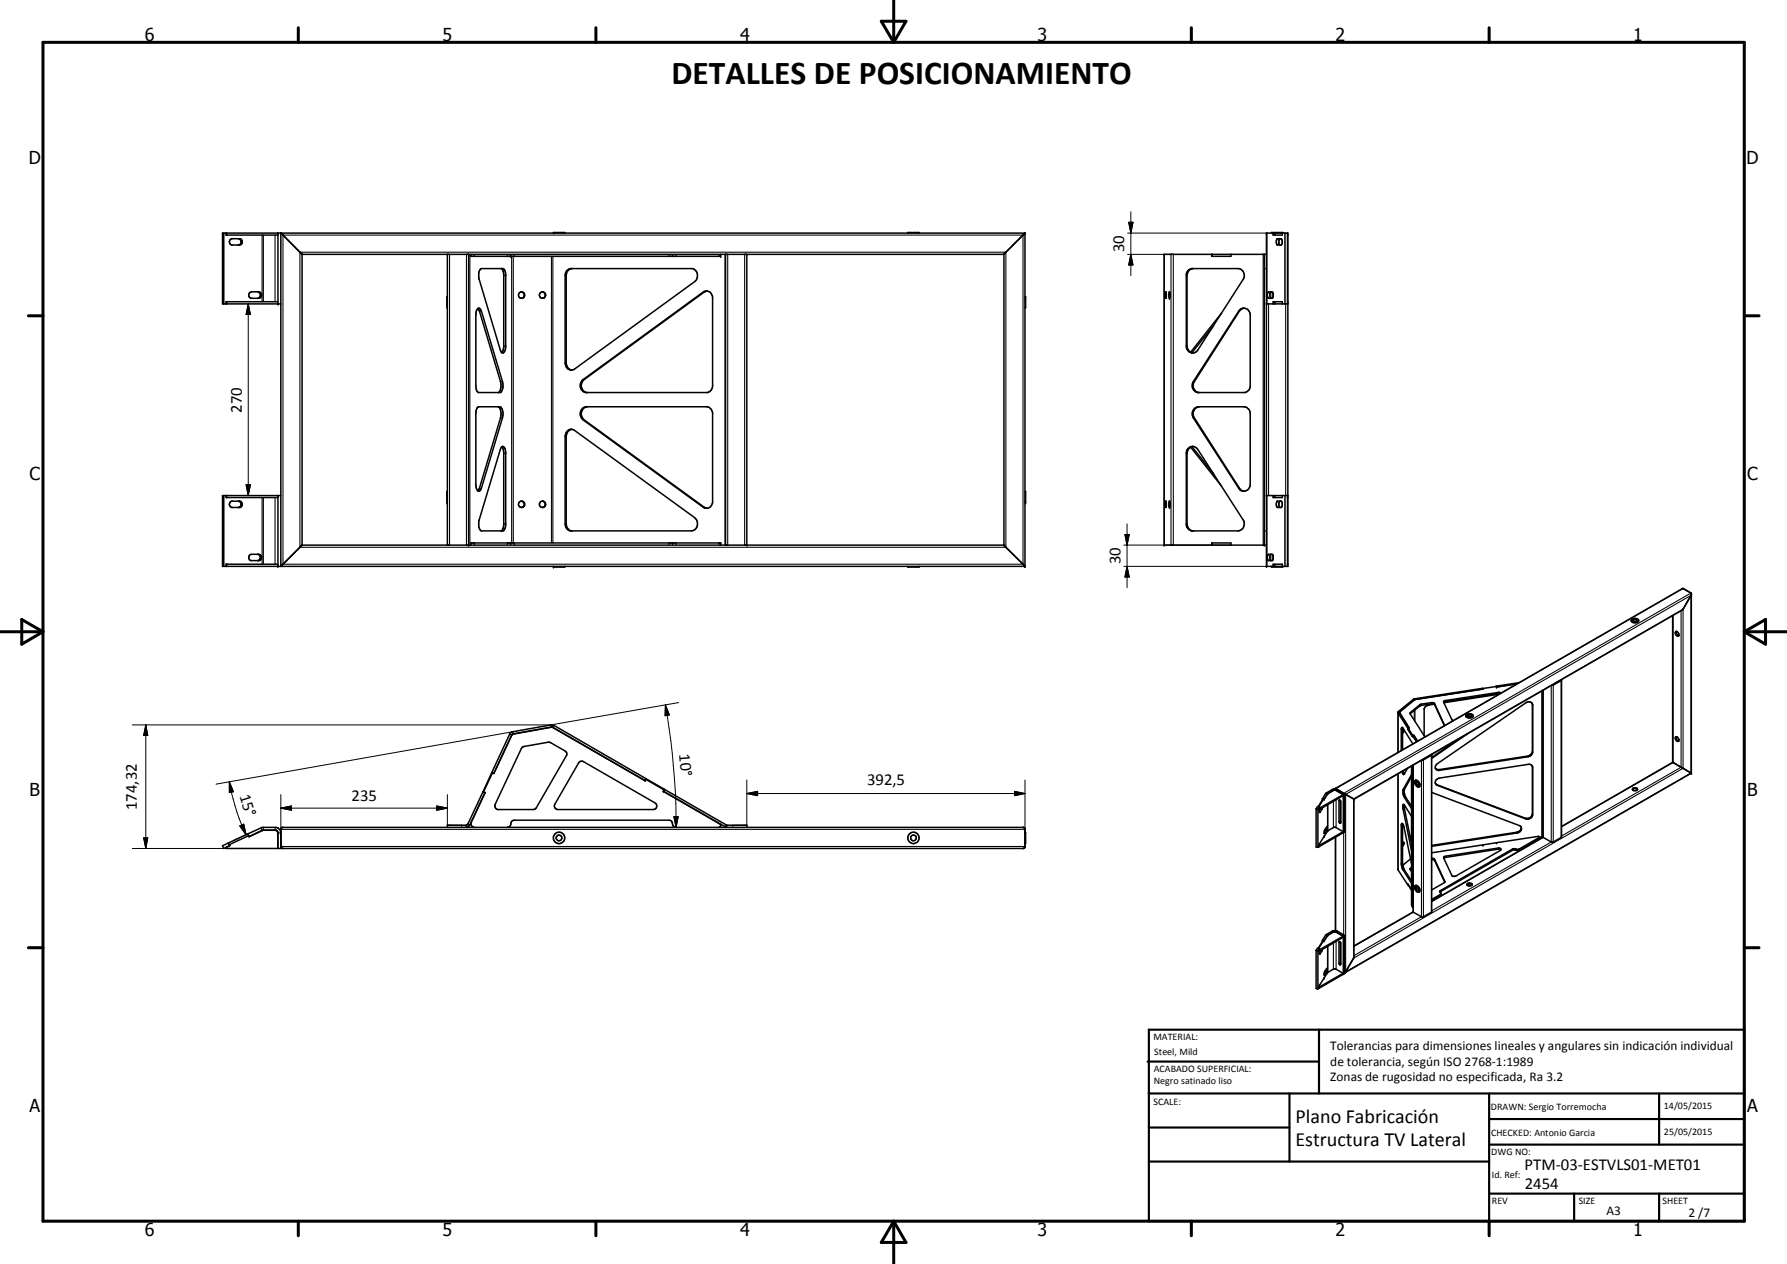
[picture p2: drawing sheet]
<svg xmlns="http://www.w3.org/2000/svg" width="420mm" height="297mm" viewBox="0 0 420 297" stroke-linecap="round" stroke-linejoin="round" font-family="sans-serif">
<g fill="none" stroke="#000" stroke-width=".35">
<path d="M52.6 54.8v16.6M53.2 54.8v.4h12.1v-.4M54.1 56.3l.5-.2h1.7a.77 .77 0 0 1 .7 .7 .77 .77 0 0 1-.5 .8h-2.1l-.3-.2-.2-.5zM56 56.1a.76 .76 0 0 1 .7 .7 .76 .76 0 0 1-.5 .8M65.4 54.8v16.6M66 54.8v78.3M66.1 54.8l4.9 4.9v68.4l-4.9 5M71 59.8h165M105.2 59.8v68.3M110.2 59.8v68.3M110.7 59.8v.4h58.7v-.4M130.1 54.8v-.1h2.7v.1"/>
<path d="M170.6 59.8v68.3M175.6 59.8v68.3M213.4 54.8v-.1h2.7v.1M241 54.8l-5 4.9v68.4M241 54.8h-188.7v16.6h13.7M241 54.8v78.3M284.9 59.8v.4h4.5v-.4M285 59.8v.4M297.3 59.8v68.3M297.8 59.8h-24.1v68.3h24.1M297.8 54.8h5v78.3h-5zM298.9 54.8v-.1h2.7v.1"/>
<path d="M299.3 54.8v.4h2.2v-.4M299.8 54.8v.4M300.3 56.2l.9-.1a1.13 1.13 0 0 1 .1 1.5h-1l-.1-.2-.1-.8zM301 56.1a1.02 1.02 0 0 0-.1 1.5M302.1 54.8v16.6M302.7 55.2h.1M302.7 54.8v16.6M53.2 71.4v-.5h12.1v.5M58.7 68.8l.4-.2h1.7a.76 .76 0 0 1 .7 .7 .76 .76 0 0 1-.7 .8l-2-.1a.73 .73 0 0 1-.1-1.2zM60.5 68.6a.76 .76 0 0 1 .7 .7 .76 .76 0 0 1-.7 .8M105.2 69.7v2.6M112.3 72.6l.4-.2 .5 .7 4.9 16.6a2.53 2.53 0 0 1-.4 2.5h-5.2l-.5-.8-.1-17.3 .1-.9z"/>
<path d="M112.3 72.5l.4 .6 5 16.6a2.7 2.7 0 0 1-.5 2.5M113 63.2l5.3-.1 .5 .8 .1 17.7a1.11 1.11 0 0 1-.8 1.3l-.5-.6-5-16.9v-1.4zM117.9 63.1l.4 .6 .1 .8v17.1l-.4 1.2M122.8 68.6a.75 .75 0 0 1 .6 .8 .75 .75 0 0 1-.8 .7M122.8 68.6a.75 .75 0 0 0-.9 .7 .75 .75 0 0 0 .7 .8M122.8 68.6a.76 .76 0 0 1 .5 .8 .76 .76 0 0 1-.7 .7M127.5 68.6h.2M127.7 68.6a.76 .76 0 0 1 .5 .8 .76 .76 0 0 1-.7 .7M133.2 63.7l.9-.6h28.7a1.77 1.77 0 0 1 .6 3.1l-28.3 20.5a1.46 1.46 0 0 1-1.6 0 1.46 1.46 0 0 1-.6-1.4v-20.5zM134.3 63.1l-.8 .6-.4 1.1v20.5l.2 .9 .4 .5 .7 .3M166.2 68.4l-.6 .2-28.2 20.6a1.74 1.74 0 0 0 .5 3M241 69.7h.1v2.6h-.1"/>
<path d="M274.1 68.6l.1 .4-.1 1.1-.1-.5zM274.9 68.6l.2 .4-.1 1.1zM275 68.6h.1M279.3 63.7l.9-.6h11.1a1.7 1.7 0 0 1 1 2.6l-10.7 16.6a1.48 1.48 0 0 1-1.6 .6 1.48 1.48 0 0 1-1.1-1.3v-17.1zM280.4 63.1a1.65 1.65 0 0 0-1.3 1.7v16.5l.4 1.1 .7 .5M285.4 76.5l-5.2 6.4M287.2 73.6l-7.3 9.2M291.4 72.9a1.48 1.48 0 0 1 1.6-.4 1.48 1.48 0 0 1 1 1.3v17.1l-.4 .8-.9 .5h-11.2a1.7 1.7 0 0 1-.9-2.5zM292.6 72.4l-.8 .3-.4 .4-10.6 16.6a1.68 1.68 0 0 0 1 2.5M297.8 71.4h5M298.1 68.7l.9-.1a.98 .98 0 0 1 0 1.5h-.7l-.2-.2-.1-.8zM298.9 68.6a1.03 1.03 0 0 0 0 1.5"/>
<path d="M299.3 71.4v-.5h2.2v.5M299.8 70.9v.5M302.7 70.9h.1M112.3 95.7l5.2-.1a2.3 2.3 0 0 1 .6 2.6l-4.9 16.5-.5 .7a1.04 1.04 0 0 1-.8-1.3v-16.8l.1-.9zM117.1 95.6a2.3 2.3 0 0 1 .6 2.6l-5 16.5-.4 .7M136.9 89.4l28.4-20.8a1.43 1.43 0 0 1 2.2 1.2v21.1l-.3 .8-.4 .3-.4 .2h-28.8a1.75 1.75 0 0 1-.7-2.8zM137.9 95.6a1.74 1.74 0 0 0-.5 3.1l28.2 20.5 .6 .3M137.9 95.6h28.2a1.49 1.49 0 0 1 1.4 1.4v21.1a1.43 1.43 0 0 1-2.2 1.1l-28.2-20.5a1.71 1.71 0 0 1-.6-1.9 1.71 1.71 0 0 1 1.6-1.2M280.2 82.9h.3M280.8 96l1-.4h10.6a1.72 1.72 0 0 1 1.6 1.4v17.1a1.45 1.45 0 0 1-1.2 1.3 1.45 1.45 0 0 1-1.6-.7l-10.6-16.5-.3-.8a1.6 1.6 0 0 1 .5-1.4zM282 95.6a1.66 1.66 0 0 0-1.2 2.6l10.6 16.5 .6 .6 .6 .1M52.6 116.5v16.6"/>
<path d="M53.2 116.5v.4h12.1v-.4M54.1 118l.3-.2h2.1a.81 .81 0 0 1 .4 .7 .81 .81 0 0 1-.4 .8h-2.1l-.3-.3a.77 .77 0 0 1 0-1zM56.2 117.8a.78 .78 0 0 1 .5 .7 .78 .78 0 0 1-.5 .8M65.4 116.5v16.6M66 116.5h-13.7v16.6h188.7M105.2 115.5v2.7M117.8 105.2a.58 .58 0 0 1 .7-.2 .58 .58 0 0 1 .3 .7v18.3l-.5 .8h-5.2l-.5-.9v-1.5zM118 105l.4 .7v.6v17.1v.6l-.5 .8M122.8 117.8a.75 .75 0 0 1 .6 .6 .75 .75 0 0 1-.4 .8M122.8 117.8a.75 .75 0 0 0-.9 .6 .75 .75 0 0 0 .7 .9M122.8 117.8a.75 .75 0 0 1 .2 1.3M123 119.2l-.4 .1"/>
<path d="M123 119.1l-.4 .2M127.5 117.8h.2M127.7 117.8l.5 .3 .1 .4-.4 .7M127.7 117.8a.75 .75 0 0 0-.9 .8 .75 .75 0 0 0 1.1 .6M127.7 117.8a.73 .73 0 0 1 .5 .6 .73 .73 0 0 1-.3 .7M127.9 119.1l-.4 .2M133.4 101.3l.7-.4 1 .2 28.3 20.6a1.73 1.73 0 0 1 .6 1.8 1.73 1.73 0 0 1-1.5 1.3h-28.4a1.68 1.68 0 0 1-1.2-1.7v-20.6l.2-.8zM134.4 100.9l-.9 .5-.4 1.1 .1 20.9a1.53 1.53 0 0 0 1.1 1.4M241 115.5h.1v2.7h-.1M274.1 117.8l.1 .3-.1 1.2-.1-.5zM274.9 117.8l.2 .3-.1 1.2zM279.3 105.5a1.43 1.43 0 0 1 2.3 .1l10.7 16.5a1.7 1.7 0 0 1-1 2.7h-11.1l-.6-.3-.5-.5-.2-.6v-17.1z"/>
<path d="M279.9 105.1l7.3 9.2M280.2 104.9l-.7 .6-.4 1.1v16.5a1.67 1.67 0 0 0 1.3 1.7M280.2 104.9l5.2 6.5M297.8 116.5h5M299.3 116.5v.4h2.2v-.4M299.8 116.5v.4M300.3 117.8h1l.2 .5-.2 1h-1l-.2-.6zM300.9 117.8l-.2 .5 .2 1M302.1 116.5v16.6M302.7 116.9h.1M302.7 116.5v16.6M53.2 133.1v-.5h12.1v.5"/>
<path d="M58.7 130.5l.4-.2h1.7a.76 .76 0 0 1 .7 .6 .76 .76 0 0 1-.5 .8h-2l-.3-.1a.91 .91 0 0 1 0-1.1zM60.5 130.3a.77 .77 0 0 1 .7 .6 .77 .77 0 0 1-.5 .8M71 128.1h165M110.7 128.1v-.5h58.7v.5M130.1 133.1v.1h2.7v-.1M213.4 133.1v.1h2.7v-.1M236 128.1h.1M236.1 128.1l4.9 5M284.9 128.1v-.5h4.5v.5M285 127.6v.5M298.1 130.3h.9a1.06 1.06 0 0 1 .2 1.4h-1l-.1-.1-.1-.8zM298.9 130.3a1.19 1.19 0 0 0-.1 1.4"/>
<path d="M298.9 133.1v.1h2.7v-.1M299.3 133.1v-.5h2.2v.5M299.8 132.6v.5M302.7 132.6h.1M397.7 139.8l-2.2 3.6-77.2 44.4M367.1 159.7v36.9l-2 1.3h-.4l-1.9-1.2M367.1 159.8l-1.9 1.2h-.4M383.5 145.8v.1M383.7 145.6a.96 .96 0 0 1 1.6 .4 .95 .95 0 0 1-1 .4 .95 .95 0 0 1-.7-.7zM384 145.7l.2-.1 .6 .1a.4 .4 0 0 1-.4 .4 .4 .4 0 0 1-.4-.4zM384 145.9v.1M393.3 144.7v34.5"/>
<path d="M394 148.5a.64 .64 0 0 1 .6 .3 .64 .64 0 0 1 0 .7l-.4-.1a.66 .66 0 0 1-.2-.9zM394.1 148.4l.1 .6 .3 .4h.2M120.4 172.6l-4.3 9.2M120.6 172.5l-.3 .2-4.2 9M120.6 172.5l-.2 .1M120.7 172.5h-.1M122.7 175.7l.5-.3 5.9-1 3.8 2.1 .4 .5v.4l-7.3 12.6-.6 .2h-8.4l-.5-.3-.1-.8zM129.8 170.9l21.9 12.6 .2-.3 4.3 2.4-.3 .4 13.5 7.7v.5l-.4 .2M129.8 170.9l21.9 12.5M129.8 170.9l-9.2 1.6M136.2 179.1l.6-.2 .4 .1 16.8 9.7a.83 .83 0 0 1 .4 .9 .83 .83 0 0 1-.8 .6h-22.5a.85 .85 0 0 1-.6-1.2zM328.7 167.6l2.3 3.5"/>
<path d="M329 167.4l2.3 3.6M329 167.4h.1M329 167.4l2.3 3.7h-.2M329 167.4v.1M329.1 167.3l-.1 .1M329.8 171.1v5M329.8 171.4v.4M330 171.4l-.2 .1M330.1 171.5l-.3 .8M331 171.4l1.1 1.7v-.2M331 171.1v.3M331 171.4h.1"/>
<path d="M331.1 171.1l1.1 1.7h.2M331.1 171.4l1 1.6M331.1 171.1v.3M331.3 171v.1M331.3 171l-.3 .1M331.6 167.8l2.4-2 3.1-.4 2.5 5.1M332.1 179.9v32.6l.2 .6M332.1 172.9l.9 1.4M332.2 174.8l-2.4-3.7-.2-.1-.1 5.3M332.3 179.8v34.5M332.4 172.8l-.3 .1M332.4 172.8l.9 1.4-.9-1.4"/>
<path d="M332.4 172.8h.1M332.6 164.5l-3.5 2.8M332.7 164.4l-3.6 2.9M334.8 172.9l.3 .2M336.6 177.3v37l-2.1 1.2h-.2l-2-1.2M336.6 177.4l-1.9 1.2h-.4M337.2 165.5l-1.8 .4-.6 .6v6.4M337.8 179.6l20.9-14.4a.99 .99 0 0 1 1.7 .5v11.1l-.5 .7-.6 .3-20.8 3.2a.8 .8 0 0 1-1-.3 .8 .8 0 0 1 .3-1.1zM339.7 170.5l-2.4-5.2-.7-.2-2.7 .5-2.3 1.8-.1 .3 3.3 5.2M343 173.7l-6.4 4.3M344.6 168.2a1.03 1.03 0 0 0 1.8 0M344.6 168.2a1.03 1.03 0 0 1 1.8 0"/>
<path d="M344.6 168.2v.1M345.1 168.1l.4-.1 .5 .2-.6 .3-.3-.1zM345.1 172.4l-8.5 5.8M346.4 168.2v.1M348.6 161.8l.1 .1M348.6 161.8h.1M348.7 161.9l-.1-.1-16.3 2.5-3.6 3.1v9.4M348.7 161.9v.1M348.7 161.9l-16 2.5M351.8 161.2l.1 .3M351.8 161.2v.1M351.8 161.3l.1 .2"/>
<path d="M351.8 161.3l-3.2 .5M352.4 163.2l-12.9 1.9M352.6 163l-12.8 1.9-.3 .2M352.8 162.9l-.4-.2-12.9 2-.1 .3 2 4.2 .3 .1M356.6 160.7l-4.7 .8M357.1 160.4l-5.3 .8M360.2 180l.1 11.3a1.23 1.23 0 0 1-1.7 1l-20.7-7.9-.4-.3M360.2 165.3l.1 .2M360.3 165.5v11.1l-.1 .4-.5 .5-.5 .2-20.8 3.1h-.4l-.5-.3M362.7 162.2v34.4M393.3 179.2l4.4 2.5M393.3 179.2l-26.2 15"/>
<path d="M393.9 173.3l.3-.2 .4 .3 .1 .7-.2 .1a.91 .91 0 0 1-.6-.9zM394.1 173.1l-.1 .3 .2 .5 .5 .3M53.7 198.1l.3 .6M54 198.7h.1M54 198.8l-.8 .3v.3h12.8v-4.5l.4-.5h174.3l.3 .4v4.3l-.3 .3h-174.3l-.4-.5M58.3 196l-6 2.8 .3 .6 1.4-.7M58.3 196l.3 .6M58.5 196.6h.1M58.6 196.6l-.1-.2-4.6 2.1 .1 .3M61.8 195.1l-3.2 1.5M61.8 195.1h3M64.7 195.1h.1"/>
<path d="M64.8 195.1l.6 .5v3.8M64.8 195.1l.5 .5v3.8M66 195.7l-.2-.7-.8-.6a8.5 8.5 0 0 0-6.7 1.6M113.6 186.1l-3.8 7.7-4.6 .1v.5M113.6 186.1l.4 .2M114 186.2v.1M114 186.3l-3.5 7.5-.5 .5-.5 .1M115.6 181.5l-2 4.6M115.6 181.5l.5 .2M115.6 181.5l4.2-9 .4-.4 9.6-1.8 22.1 12.7M116.1 181.8l-.3-.1-2.1 4.4 .4 .2-3.3 6.9a.87 .87 0 0 0 .7 1.2M116.1 181.7v.1"/>
<path d="M119.3 194.4a1.17 1.17 0 0 0 .9-1.2l.3-.4 .4-.1h36.4a1.09 1.09 0 0 1 .9 1.3l.3 .3 .5 .1M151.7 183.4v.1M151.9 183l-.2 .4M151.9 183l4.3 2.5M156.2 185.5l14.6 8.4h4.8v.5M156.2 185.5l-.2 .4 14.9 8.5M241 195.6h.1v2.6h-.1M309.4 190l.5 .2M309.4 190v9.1h.5M309.9 190.2v8.9M310 198.8l-.1 .3M310 189.9l.2 .1"/>
<path d="M310.2 198.4l1.2-1.9a3.4 3.4 0 0 1 2.4-2.1l2 1.1-5.8 3.2M310.2 189.6v.1M310.2 189.6l-.4-.1-.4 .5M310.2 189.6l-.3 .6M310.2 189.9v.1M310.3 190.2v.1M310.9 189.8l-.7 1.1 .1-.7M310.9 188l-.9 1.5M310.9 188h.2M310.9 187.7v.3M310.9 187.7l.5 .1M311.4 187.8l-.2-.1-1.1 1.9h.1l-.2 .3"/>
<path d="M311.6 194.9l-.2 .3M311.9 194.4h.2a1.78 1.78 0 0 1-.7 1.5 1.91 1.91 0 0 1 .5-1.5zM312 194.3h.1M312.2 186.5l-.8 1.3M313.5 185.7h.6M313.5 185.7l-1.3 .8M313.8 185.7l-.3 .1M313.9 185.7l.2 .1M314 185.3h.1M314 185.3l81.6-47 2.1 1.1v42.3l-81.6 46.9 2.2-3.6v-37.2M314 185.3v.1M314 196.8v21.9"/>
<path d="M314 185.3l1.9 1.1M314.1 185.7l1.7 1M315.2 188.2l-.2-.2-.2 .2v4.9l.4 .4M315.2 188.2v5.2M315.2 188.2v5M315.2 193.4v.1M315.8 195.7l-5.7 3.3-.1-.4 .2-.3M315.8 187l-5.6 3.2-.2-.3M315.8 186.7v9M315.8 195.7h.1M315.8 186.7l-5.6 3.2M316.1 186.6l2.2 1.2"/>
<path d="M316.1 186.6l-1.8-1.1h-1.1a3.8 3.8 0 0 0-2.3 2.2M316.1 186.6l-.3 .1M316.1 186.6v8.9l-.3 .2M328.7 181.9v22.5l2.3 3.5M329.8 193.6v9.3l.3 1.4 1.8 2.7M329.8 198v.3M329.9 198h.2v.3l-.3 .5M329.9 198h-.1M329.9 181.1l.3 .8M330.1 189.1v.8l1.8 8.4M330.9 180.6l-.8 1.4-.3-.3-.2-.4M331.8 196.4l-.2 .6"/>
<path d="M331.9 180v32.6l.4 .7M331.9 182l-2.1 3.6 .1 1 .2 .7 1.8 2.7M331.9 191.9l-1.9-2.9-.1 1.2 2 9.7M331.9 197.1l-.2 .2M331.9 196.4l-.4 .2M331.9 182.5l-1.8 3 .3 1.5 1.5 2.5M332.8 183.4a.99 .99 0 0 1 .9 1.5M332.8 183.3a1 1 0 0 0 .9 1.6M332.9 183.8a.47 .47 0 0 1 .6 .2 .47 .47 0 0 1-.1 .5l-.4-.2zM333.7 184.9h.1M336.6 186.2l20.6 7.8a.93 .93 0 0 1 .5 1.1 .93 .93 0 0 1-1 .6l-20.1 3.2M337.6 183.3l.9-.5 21.2-3.2 .4 .2 .3 .6v11a1.24 1.24 0 0 1-1.7 1l-20.9-7.9-.3-.6z"/>
<path d="M351.8 198h.1M351.9 198l-15.3 2.4M351.9 198l9.7-1.4 .4 .1-.1 .4-4.7 2.7-1.4-.1-17.2 10M352.8 199.8l-.6-.2-12.7 2.1M357.6 194.3a1.07 1.07 0 0 1-1 1.3l-20 3.1M362.7 196.6l.1 .1M362.7 196.6l-.8 .2-5 2.8-.8-.2-.5 .1-16.9 9.8-.1 .4M362.8 196.7l-26.2 15.1M383.8 185.5a.81 .81 0 0 1 1.2 0M383.8 185.5a.62 .62 0 0 1 .6-.4 .62 .62 0 0 1 .6 .4M383.8 185.5l.3 .3h.6l.3-.3M312.2 219.8l-.8 1.3"/>
<path d="M313.5 219h.6M313.5 219l-1.3 .8M313.8 218.9l-.3 .1M313.9 218.9l.2 .1M314.1 219l1.7 1M316.1 219.8v9l-.3 .2M316.1 219.8l-1.8-1.1-1.1 .1a3.8 3.8 0 0 0-2.3 2.2M316.1 219.8l-.3 .2M331 207.9v-.2l.9 1.4M331 207.9h.1M331.1 207.9h.1M331.1 207.9l.8 1.3"/>
<path d="M331.6 201.8l-1.8 1.5M331.9 203l-1.8-8.4a.9 .9 0 0 0-.5-1.1l-.1 9.6 .3 1.2 2.1 3.3M331.9 203.8l-.4 .3 .4 .7M331.9 204.1l-.3 .2M332.3 214.3l-14 8M332.8 208.1a.99 .99 0 0 1 .9 1.5M332.8 208.1a1.01 1.01 0 0 0 .9 1.5M332.9 208.5a.44 .44 0 0 1 .6 .2 .44 .44 0 0 1-.1 .6l-.5-.4zM333.7 209.6h.1M336.6 202l.7 .1 2.4 5.2M336.6 201.7l.7 .1 2.5 5.4-.2 .2-3 1.7M338.6 209.7l.2 .2-.1 .5-2.1 1.2"/>
<path d="M338.8 210l-2.2 1.4M339.5 201.4l.3-.2 12.4-1.9h.4l.3 .3-.1 .3-10.8 6.1-.6-.2zM344.9 207.9a.81 .81 0 0 1 1.2 0M345 207.7l.6-.2 .5 .3a.65 .65 0 0 1-.6 .4 .65 .65 0 0 1-.6-.4zM309.4 223.3v9l.5 .1M309.4 223.3l.5 .1M309.9 223.4v9M310 232.1l-.1 .3M310 223.2l.2 .1M310.1 222.8h.1M310.2 222.9h.1M310.2 231.6h.1"/>
<path d="M310.2 231.6l1.2-1.8a3.4 3.4 0 0 1 2.4-2.1l2 1-5.8 3.2M310.2 222.9l-.4-.1-.4 .5M310.2 222.9l-.3 .5M310.2 223.2v.1M310.3 223.4v.2M310.9 223.1l-.7 1.1 .1-.8M310.9 221v.2M310.9 221.2l-.9 1.6M310.9 221.2l.2 .1M310.9 221l.5 .1M311.4 221.1l-.2-.1-1.1 1.8M311.6 228.1l-.2 .4"/>
<path d="M311.9 227.6h.2a1.78 1.78 0 0 1-.7 1.6 1.91 1.91 0 0 1 .5-1.6zM312 227.6h.1M315.2 221.4v5.3M315.2 221.4v5M315.2 221.4l-.2-.1-.2 .1v5l.4 .3M315.2 226.7h.1M315.8 220v9M315.8 229h.1M315.8 220.3l-5.6 3.2-.2-.1 .2-.5-.1-.1M315.8 229l-5.7 3.2-.1-.3 .2-.3M315.8 220l-5.6 3.2"/>
<circle cx="127.5" cy="69.3" r=".74"/>
<circle cx="131.4" cy="196.9" r="1.33"/>
<circle cx="131.4" cy="196.9" r=".67"/>
<circle cx="214.8" cy="196.9" r="1.33"/>
<circle cx="214.8" cy="196.9" r=".67"/>
</g>
<g fill="#000">
<circle cx="65.4" cy="54.8" r=".18"/>
<circle cx="110.2" cy="59.8" r=".18"/>
<circle cx="130.1" cy="54.7" r=".18"/>
<circle cx="175.6" cy="59.8" r=".18"/>
<circle cx="241" cy="54.8" r=".18"/>
<circle cx="273.7" cy="59.8" r=".18"/>
<circle cx="297.3" cy="59.8" r=".18"/>
<circle cx="297.8" cy="54.8" r=".18"/>
<circle cx="65.4" cy="71.4" r=".18"/>
<circle cx="120.1" cy="60.2" r=".18"/>
<circle cx="169.4" cy="60.2" r=".18"/>
<circle cx="275" cy="70.1" r=".18"/>
<circle cx="297.8" cy="71.4" r=".18"/>
<circle cx="65.4" cy="116.5" r=".18"/>
<circle cx="105.1" cy="118.2" r=".18"/>
<circle cx="241.1" cy="118.2" r=".18"/>
<circle cx="275" cy="119.3" r=".18"/>
<circle cx="275" cy="117.8" r=".18"/>
<circle cx="297.8" cy="116.5" r=".18"/>
<circle cx="65.4" cy="133.1" r=".18"/>
<circle cx="110.2" cy="128.1" r=".18"/>
<circle cx="120.1" cy="127.6" r=".18"/>
<circle cx="130.1" cy="133.2" r=".18"/>
<circle cx="169.4" cy="127.6" r=".18"/>
<circle cx="175.6" cy="128.1" r=".18"/>
<circle cx="241" cy="133.1" r=".18"/>
<circle cx="273.7" cy="128.1" r=".18"/>
<circle cx="297.3" cy="128.1" r=".18"/>
<circle cx="297.8" cy="133.1" r=".18"/>
<circle cx="332.2" cy="172.8" r=".18"/>
<circle cx="351.9" cy="161.5" r=".18"/>
<circle cx="156" cy="185.9" r=".18"/>
<circle cx="175.6" cy="193.9" r=".18"/>
<circle cx="310" cy="189.9" r=".18"/>
<circle cx="310.1" cy="189.6" r=".18"/>
<circle cx="311.4" cy="196.5" r=".18"/>
<circle cx="311.4" cy="187.8" r=".18"/>
<circle cx="314" cy="185.3" r=".18"/>
<circle cx="318.3" cy="187.8" r=".18"/>
<circle cx="348.7" cy="198.5" r=".18"/>
<circle cx="351.9" cy="198" r=".18"/>
<circle cx="397.7" cy="181.7" r=".18"/>
<circle cx="336.6" cy="202" r=".18"/>
<circle cx="336.6" cy="201.7" r=".18"/>
<circle cx="311.4" cy="221.1" r=".18"/>
<circle cx="311.4" cy="229.8" r=".18"/>
</g>
<g fill="none" stroke="#000" stroke-width=".25">
<path d="M53.3 54.8v.4M61.6 55.2v15.7M61.9 55.2v15.7M64.7 55.2v15.7M66.5 55.2h174v77.4h-174zM70.5 59.3h166v69.3h-166zM105.7 59.8v68.3M109.7 59.8v68.3M110.5 59.8v68.3M111.5 59.8v.4M119.3 59.8v.4M120.1 59.8v.4"/>
<path d="M120.9 59.8v.4M157.3 59.8v.4M158.1 59.8v.4M159 59.8v.4M169 59.8v.4M170.5 59.8v68.3M171.1 59.8v68.3M175.1 59.8v68.3M273.7 59.8v68.3M275.3 59.8v68.3M275.9 59.8v68.3M297 59.8v68.3"/>
<path d="M297.9 54.8v16.6M53.3 70.9v.5M112.7 73.1h.5M118.4 64.8h.5M120.3 60.2v67.4M120.7 60.2v67.4M129.7 60.2v67.4M130 60.2v67.4M132.9 64.8h.2M165.3 68.6h.3M278.9 64.8h.2M291.2 73.1h.2"/>
<path d="M297.3 63.1h.5M298.3 71.4v45.1M299.1 68.6v1.5M302.3 71.4v45.1M117.7 89.7h.4M117.7 98.2h.4M118.4 81.3h.5M132.9 85.3h.2M137.1 98.7h.3M137.1 89.2h.3M278.9 81.3h.2M280.6 89.7h.2"/>
<path d="M280.6 98.2h.2M53.3 116.5v.4M61.6 116.9v15.7M61.9 116.9v15.7M64.7 116.9v15.7M112.7 114.7h.5M118.4 106.6h.5M132.9 102.5h.2M165.3 119.2h.3M278.9 106.6h.2M291.2 114.7h.2M297.9 116.5v16.6"/>
<path d="M53.3 132.6v.5M111.5 127.6v.5M118.4 123.1h.5M119.3 127.6v.5M120.1 127.6v.5M120.9 127.6v.5M132.9 123.1h.2M157.3 127.6v.5M158.1 127.6v.5M159 127.6v.5M169 127.6v.5M278.9 123.1h.2"/>
<path d="M297.3 124.8h.5M299.1 130.3v1.4M395.7 138.3l-81.6 47.1M397.6 139.4l-81.7 47M367.1 159.9v36.9M393.4 144.6v34.6l-26.3 15.1M395.3 143.6v36.7l-28.2 16.2M119.8 172.5l.5 .2M120.6 172l.1 .5M129.6 170.3l.1 .6M130.2 170.5l-.2 .4M328.8 167.2l.3 .1"/>
<path d="M329 167.5l-.3 .1v9.2M329.1 167.5h.1M329.8 171.4h-.3M331.6 167.4v.3M332.3 164.4l.2 .1M332.3 179.7v34.7l-14 8M332.5 167v2.2M332.6 164.2l.1 .2M332.7 164.4h.1M332.7 166.8v2.7M333.8 165.6v.3M334.2 165.5v.3"/>
<path d="M334.2 178.7v36.7l-15.9 9.2M334.7 178.6v36.8M336.5 177.5v36.9M336.6 165.1v.3M337.3 165.4v.2M339.8 164.6v.3M352.2 162.7v.3M359.2 177.7l.1 .1M360.3 176.6l.1 .2M360.3 165.5l.1 .2M362.5 162.4v34.3M362.9 162.2v34.6l-26.3 15.1"/>
<path d="M364.7 161.1v36.8l-28.1 16.1M365.2 161v36.9M61.4 194.6l.2 .5M61.9 194.4v.7M64.7 194.4v.7M65.4 195.7h.6M66 194.9h175M66 198.9h175M108.5 193.9v.5M109.5 193.9v.5M110 193.6l.5 .2M170.7 193.8l-.2 .5"/>
<path d="M170.9 193.9v.5M172.3 193.9v.5M310.2 190.8l.2 .1M310.2 189.9v.3M310.2 198.7v.2M310.4 190.1l.4 .1M311.4 195.8h.1M311.5 195.1l.4 .1M311.7 186.5l.4 .1M311.9 186.3l.3 .2M312.1 189.1v6.2M312.2 186.5h.1"/>
<path d="M312.2 189.1v6.1M313.2 185.5l.3 .2M313.5 185.7v.1M313.5 188.3v6.2M314.1 196.8v21.9M314.1 185.7v.1M314.1 188v6.5M314.4 185.5l-.3 .2M315 188l-.2 .2M315.2 192.9l-.4 .2M315.9 195.7v24M316.4 186.7l81.2-46.8v41.8l-81.2 46.7z"/>
<path d="M318.3 187.7l77.4-44.5v37.4l-77.4 44.6zM328.7 181.9v22.5M329.8 193.9l-.3 .1M330.2 185.5h-.3M330.2 190.1l-.3 .1M330.5 187.4l-.3 .1M337.9 184.4l.1 .2M338.4 180.8l.1 .2M352.2 199.3v.3M355.6 199.5v.3M356.4 199.5v.3M356.6 195.6l.1 .1"/>
<path d="M357.2 199.5v.3M358.6 192.3l.1 .1M360.3 180.2l.1 .2M360.3 191.3l.1 .1M361.9 196.8v.3M311.7 219.8l.4 .1M311.9 219.6l.3 .2M312.2 219.8h.1M313.2 218.8l.3 .2M313.5 219h.1M314.1 219h.1M314.4 218.8l-.3 .2"/>
<path d="M329.8 202.9h-.3M330.1 204.3l-.3 .1M331.6 204v.3M331.9 212.3l.2 .2M336.6 201.7v.3M337.3 201.9v.3M338.7 209.3v.2M338.7 210.2v.2M339.7 207.1v.2M339.8 201.2v.3M310.2 224.1l.2 .1M310.2 223.2v.3"/>
<path d="M310.2 231.9v.3M310.4 223.4l.4 .1M311.4 229.1h.1M311.5 228.3l.4 .2M312.1 222.4v6.2M312.2 222.4v6.1M313.5 221.6v6.2M314.1 221.2v6.6M315 221.3l-.2 .1M315.2 226.2l-.4 .2"/>
</g>
<g fill="none" stroke="#000" stroke-width=".71">
<path d="M10.1 9.9h400v277.1h-400zM70.1 6.5v3.4M140.1 6.5v3.4M207.2 5h5.8l-2.9 4.9zM210.1 0v9.9M280.1 6.5v3.4M350.1 6.5v3.4M6.7 74.2h3.4M410.1 74.2h3.5M.1 148.5h10M5.1 145.6l5 2.9-5 2.9zM410.1 148.5h10"/>
<path d="M410.1 148.5l5-2.9v5.8zM6.7 222.7h3.4M410.1 222.7h3.5M70.1 287v3.4M140.1 287v3.4M210.1 287v10M210.1 287l2.9 5h-5.8zM280.1 287v3.4M350.1 287v3.4"/>
</g>
<g fill="none" stroke="#000" stroke-width=".51">
<path d="M269.8 249.5h40.3M270.1 242h140v45h-140zM270.1 257h140M303.2 257v16M310.1 242v15M350.1 257v30M390.1 257v12M270.1 265h33.1M270.1 273h80M350.1 269h60M350.1 263h60M350.1 280.5h60"/>
<path d="M370.1 280.5v6.5M390.1 280.5v6.5"/>
</g>
<g fill="none" stroke="#000" stroke-width=".24">
<path d="M265.1 59.8h10.8M265.1 54.8h32.8M265.4 52.2h1l-.5 2.6zM265.9 59.8l.5 2.5h-1zM265.9 49.8v15M58.4 71.4l.5 2.5h-1zM58.4 71.4v45.1M57.9 113.9h1l-.5 2.6zM264.2 128.1h25.2M264.2 133.1h33.7M264.5 125.6h1l-.5 2.5zM265 133.1l.5 2.5h-1z"/>
<path d="M265 123.1v15M31.1 170.3h98.6M34.3 170.3l.4 2.5h-.9zM34.3 170.3v29.1M120.6 172l-69.8 12.3M156.5 165.7l.9 2.3-1 .2zM156.5 165.7a162.8 162.8 0 0 1 2.5 28.7M159.6 165.1l-30 5.2M31.1 199.4h22.2M33.8 196.9h.9l-.4 2.5zM53.9 183.7l1 2.4-1 .2zM53.9 183.7l.5 2.5 1.3 4.6 2.2 5.4"/>
<path d="M56.4 194.1l.9-.4 .6 2.5zM58.3 196l-3.4 1.5M66 189.9l2.5-.5v1zM66 189.9h39.2M66 186.7v8.2M102.7 189.4l2.5 .5-2.5 .5zM105.2 186.7v7.2M158.4 191.9h1.1l-.5 2.5zM175.6 186.5l2.5-.5v1zM175.6 186.5h65.4M175.6 183.3v10.6M238.5 186l2.5 .5-2.5 .5z"/>
<path d="M241 183.3v11.6"/>
</g>
<g fill="#000">
<path d="M265.4 52.2h1l-.5 2.6zM58.4 71.4l.5 2.5h-1zM265.9 59.8l.5 2.5h-1zM57.9 113.9h1l-.5 2.6zM264.5 125.6h1l-.5 2.5zM265 133.1l.5 2.5h-1zM34.3 170.3l.4 2.5h-.9zM156.5 165.7l.9 2.3-1 .2zM33.8 196.9h.9l-.4 2.5zM53.9 183.7l1 2.4-1 .2zM56.4 194.1l.9-.4 .6 2.5zM66 189.9l2.5-.5v1z"/>
<path d="M102.7 189.4l2.5 .5-2.5 .5zM158.4 191.9h1.1l-.5 2.5zM175.6 186.5l2.5-.5v1zM238.5 186l2.5 .5-2.5 .5z"/>
</g>
<text font-size="7.9" x="157.8" y="19.9">DETALLES DE POSICIONAMIENTO</text>
<g font-size="4.7">
<text x="304.6" y="263.9">Plano Fabricación</text>
<text x="304.6" y="269.3">Estructura TV Lateral</text>
</g>
<g font-size="4.2">
<text x="34" y="9.6">6</text>
<text x="104" y="9.6">5</text>
<text x="174" y="9.6">4</text>
<text x="244" y="9.6">3</text>
<text x="314" y="9.6">2</text>
<text x="384" y="9.6">1</text>
<text x="6.8" y="38.7">D</text>
<text x="410.6" y="38.7">D</text>
<text x="7" y="112.9">C</text>
<text x="410.8" y="112.9">C</text>
<text x="7" y="187.1">B</text>
<text x="410.8" y="187.1">B</text>
<text x="7" y="261.4">A</text>
<text x="410.8" y="261.4">A</text>
<text x="34" y="290.4">6</text>
<text x="104" y="290.4">5</text>
<text x="174" y="290.4">4</text>
<text x="244" y="290.4">3</text>
<text x="314" y="290.4">2</text>
<text x="384" y="290.4">1</text>
</g>
<g font-size="3.9">
<text x="264.3" y="59.3" transform="rotate(-90 264.3 59.3)">30</text>
<text x="56.8" y="96.9" transform="rotate(-90 56.8 96.9)">270</text>
<text x="263.5" y="132.6" transform="rotate(-90 263.5 132.6)">30</text>
<text x="159.7" y="177.2" transform="rotate(85 159.7 177.2)">10°</text>
<text x="203.9" y="184.4">392,5</text>
<text x="32.2" y="190.4" transform="rotate(-90 32.2 190.4)">174,32</text>
<text x="56.3" y="187.1" transform="rotate(72 56.3 187.1)">15°</text>
<text x="82.7" y="188.3">235</text>
<text x="358.5" y="275">PTM-03-ESTVLS01-MET01</text>
<text x="358.5" y="279.4">2454</text>
</g>
<g font-size="3.1">
<text x="312.7" y="246.8">Tolerancias para dimensiones lineales y angulares sin indicación individual</text>
<text x="312.7" y="250.4">de tolerancia, según ISO 2768-1:1989</text>
<text x="312.7" y="254">Zonas de rugosidad no especificada, Ra 3.2</text>
<text x="377.7" y="285.6">A3</text>
<text x="397" y="285.9">2 /7</text>
</g>
<g font-size="2.4">
<text x="271.2" y="244.4">MATERIAL:</text>
<text x="271.3" y="252">ACABADO SUPERFICIAL:</text>
<text x="271.4" y="247.9">Steel, Mild</text>
<text x="271.3" y="254.6">Negro satinado liso</text>
<text x="271.2" y="259.7">SCALE:</text>
<text x="350.6" y="260.8">DRAWN: Sergio Torremocha</text>
<text x="391.2" y="260.6">14/05/2015</text>
<text x="350.6" y="267">CHECKED: Antonio Garcia</text>
<text x="391.2" y="266.7">25/05/2015</text>
<text x="350.6" y="271.4">DWG NO:</text>
<text x="350.8" y="276.9">Id. Ref:</text>
<text x="350.8" y="282.8">REV</text>
<text x="371.2" y="282.9">SIZE</text>
<text x="390.9" y="282.9">SHEET</text>
</g>
</svg>
